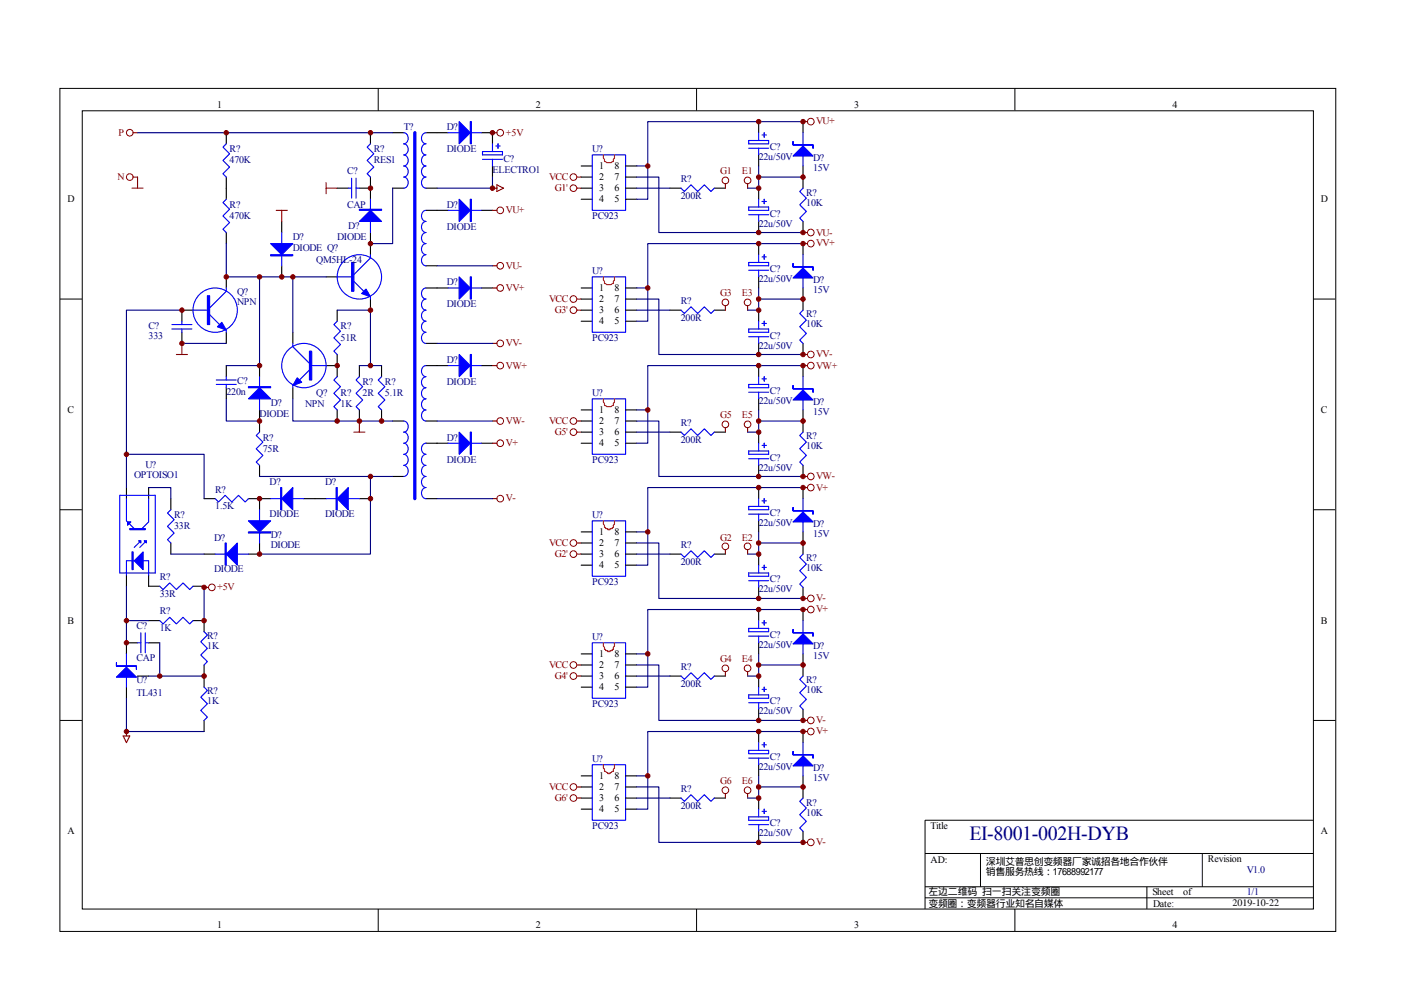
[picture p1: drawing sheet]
<svg xmlns="http://www.w3.org/2000/svg" width="297mm" height="210mm" viewBox="0 0 297 210" stroke-linecap="round" stroke-linejoin="round" font-family="sans-serif">
<g fill="none" stroke="#000" stroke-width=".21">
<path d="M12.7 18.7h270.5v178.6h-270.5zM80.2 18.7v4.7M147.7 18.7v4.7M215.2 18.7v4.7M17.4 23.5h261.1v169h-261.1zM12.7 63.3h4.7M278.4 63.3h4.7M12.7 108h4.7M278.4 108h4.7M12.7 152.6h4.7M278.4 152.6h4.7M278.4 173.7h-82.3v18.8"/>
<path d="M80.2 192.5v4.7M147.7 192.5v4.7M196.1 180.8h82.3M196.1 187.8h82.3M196.1 190.2h82.3M207.9 180.8v7M215.2 192.5v4.7M243.2 187.8v4.7M254.9 180.8v7"/>
</g>
<g fill="none" stroke="#000" stroke-width=".23">
<path d="M48 28.1v2.4M48 37.5v4.7M71.5 39.9h2.3M76.2 39.9h2.3M78.5 28.1v2.4M78.5 37.5v4.7M83.2 28.1h2.4M83.2 39.9h2.4M90.3 28.1h4.7M90.3 39.9h2.4M102.1 28.1h2.3v2.4M104.4 35.2v2.3"/>
<path d="M123.2 39.9h2.4M123.2 35.2h2.4M123.2 37.5h2.4M132.6 39.9h2.4M132.6 35.2h2.4M132.6 37.5h2.4M142 39.9h2.4M151.4 39.9h2.4M160.9 25.8v2.3M160.9 32.8v2.4M160.9 39.9v2.3M170.3 25.8v2.3"/>
<path d="M170.3 35.2v4.7M48 49.3v2.3M48 58.6v2.4M59.7 46.9v2.4M59.7 56.3v2.3M69.1 58.6h2.4M78.5 49.3v4.6M90.3 56.3h2.4M90.3 44.6h4.7M102.1 44.6h2.3M123.2 42.2h2.4M132.6 42.2h2.4"/>
<path d="M160.9 46.9v2.4M160.9 51.6v2.3M160.9 58.6v2.4M170.3 46.9v2.4M170.3 51.6v2.3M38.6 70.4v2.3M40.9 65.7h-2.3v2.3M48 70.4v2.3M48 77.4v2.4M55 77.4v2.4M62.1 70.4v2.3M69.1 77.4h2.4"/>
<path d="M71.5 65.7v2.3M71.5 75.1v4.7M76.2 77.4v2.4M78.5 63.3v2.4M80.9 77.4v2.4M90.3 77.4h4.7M90.3 72.7h2.4M90.3 61h4.7M102.1 77.4h2.3M102.1 61h2.3M123.2 65.7h2.4M123.2 61h2.4"/>
<path d="M123.2 63.3h2.4M123.2 68h2.4M132.6 65.7h2.4M132.6 61h2.4M132.6 63.3h2.4M132.6 68h2.4M142 65.7h2.4M151.4 65.7h2.4M160.9 65.7v2.3M160.9 72.7v2.4M160.9 77.4v2.4M170.3 61v4.7"/>
<path d="M170.3 72.7v2.4M170.3 77.4v2.4M48 82.1v2.4M55 86.8v4.7M55 98.6v2.3M62.1 82.1v2.4M71.5 86.8v2.4M76.2 86.8v2.4M80.9 86.8v2.4M83.2 89.2h2.4M90.3 89.2h2.4M90.3 93.9h4.7"/>
<path d="M102.1 93.9h2.3M123.2 89.2h2.4M123.2 93.9h2.4M123.2 86.8h2.4M123.2 91.5h2.4M132.6 89.2h2.4M132.6 93.9h2.4M132.6 86.8h2.4M132.6 91.5h2.4M142 91.5h2.4M151.4 91.5h2.4M160.9 84.5v2.3"/>
<path d="M160.9 91.5v2.4M160.9 98.6v2.3M170.3 86.8v4.7M170.3 98.6v2.3M26.8 103.3v2.3M31.5 103.3v2.3M36.2 105.6v2.4M36.2 115v2.4M43.3 105.6h2.3M43.3 117.4h2.3M52.7 105.6h4.7M55 105.6v2.4"/>
<path d="M55 115v2.4h-2.3M64.4 105.6h4.7M76.2 105.6h2.3M83.2 100.9h2.4M90.3 105.6h2.4M123.2 117.4h2.4M123.2 112.7h2.4M123.2 115h2.4M123.2 119.7h2.4M132.6 117.4h2.4M132.6 112.7h2.4M132.6 115h2.4"/>
<path d="M132.6 119.7h2.4M142 117.4h2.4M151.4 117.4h2.4M160.9 103.3v2.3M160.9 110.3v2.4M160.9 117.4v2.3M170.3 103.3v2.3M170.3 112.7v4.7M26.8 121.8v2.4M29.2 136.2h-2.4v2.3M31.5 121.8v2.4h2.4M31.5 131.5h2.4"/>
<path d="M31.5 136.2h2.4M40.9 124.2h2.4M40.9 131.5h2.4v2.3M123.2 138.5h2.4M132.6 138.5h2.4M160.9 124.4v2.4M160.9 129.1v2.4M160.9 136.2v2.3M170.3 124.4v2.4M170.3 129.1v2.4M170.3 138.5v4.7M26.8 145.5v2.4"/>
<path d="M29.2 143.2h2.3M43.3 140.9v4.6M43.3 152.6v2.3M123.2 143.2h2.4M123.2 140.9h2.4M123.2 145.5h2.4M132.6 143.2h2.4M132.6 140.9h2.4M132.6 145.5h2.4M142 143.2h2.4M151.4 143.2h2.4M160.9 143.2v2.3"/>
<path d="M160.9 150.2v2.4M160.9 154.9v2.4M170.3 150.2v2.4M170.3 154.9v2.4M123.2 164.3h2.4M123.2 166.7h2.4M123.2 169h2.4M123.2 171.4h2.4M132.6 164.3h2.4M132.6 166.7h2.4M132.6 169h2.4M132.6 171.4h2.4"/>
<path d="M142 169h2.4M151.4 169h2.4M160.9 162v2.3M160.9 169v2.4M160.9 176.1v2.3M170.3 164.3v4.7M170.3 176.1v2.3"/>
</g>
<g fill="none" stroke="#00f" stroke-width=".23">
<path d="M48 30.5l-.7 .7 1.4 1.4-1.4 1.4 1.4 1.4-1.4 1.4 .7 .7M73.8 39.9h.7M74.5 37.7v4.3M75.5 39.9h.7M75.5 37.7v4.3M78.5 30.5l-.7 .7 1.5 1.4-1.5 1.4 1.5 1.4-1.5 1.4 .7 .7M85.6 28.1a1.2 1.2 0 0 1 .9 1.2 1.2 1.2 0 0 1-.9 1.2 1.2 1.2 0 0 1 .9 1.1 1.2 1.2 0 0 1-.9 1.2 1.2 1.2 0 0 1 .9 1.2 1.2 1.2 0 0 1-.9 1.2 1.2 1.2 0 0 1 .9 1.1 1.2 1.2 0 0 1-.9 1.2 1.2 1.2 0 0 1 .9 1.2 1.2 1.2 0 0 1-.9 1.2M90.3 28.1a1.2 1.2 0 0 0-.9 1.2 1.2 1.2 0 0 0 .9 1.2 1.21 1.21 0 0 0-.9 1.1 1.21 1.21 0 0 0 .9 1.2 1.2 1.2 0 0 0-.9 1.2 1.2 1.2 0 0 0 .9 1.2 1.2 1.2 0 0 0-.9 1.1 1.2 1.2 0 0 0 .9 1.2 1.2 1.2 0 0 0-.9 1.2 1.2 1.2 0 0 0 .9 1.2M95 28.1h7.1M102.3 32.1h4.2v.7h-4.2zM102.3 33.7h4.2M104.4 30.5v1.6"/>
<path d="M104.4 33.7v1.5M105.1 30.9h1M105.6 30.5v.9M125.6 32.8h7v11.8h-7zM144.4 39.9l.7 .7 1.4-1.4 1.4 1.4 1.4-1.4 1.4 1.4 .7-.7M158.7 29.8h4.3v.7h-4.3zM158.7 31.4h4.3M160.9 28.1v1.7M160.9 31.4v1.4M161.6 28.6h.9M162 28.1v.9M170.3 39.9l-.7 .7 1.4 1.4-1.4 1.4 1.4 1.4-1.4 1.4 .7 .7"/>
<path d="M170.3 28.1v7.1M48 42.2l-.7 .7 1.4 1.4-1.4 1.4 1.4 1.4-1.4 1.4 .7 .8M59.7 49.3v7M71.5 58.6h3.5M75 59.6l2.1 2.1M78.5 53.9v.8l-3.5 3.5M78.5 42.2v7.1M90.3 44.6a1.2 1.2 0 0 0-.9 1.1 1.2 1.2 0 0 0 .9 1.2 1.21 1.21 0 0 0-.9 1.2 1.21 1.21 0 0 0 .9 1.2 1.2 1.2 0 0 0-.9 1.1 1.2 1.2 0 0 0 .9 1.2 1.2 1.2 0 0 0-.9 1.2 1.2 1.2 0 0 0 .9 1.1 1.2 1.2 0 0 0-.9 1.2 1.2 1.2 0 0 0 .9 1.2M95 44.6h7.1M125.6 58.6h7v11.8h-7zM158.7 43.8h4.3v.8h-4.3zM158.7 55.6h4.3v.7h-4.3z"/>
<path d="M158.7 45.5h4.3M158.7 57.2h4.3M160.9 42.2v1.6M160.9 45.5v1.4M160.9 53.9v1.7M160.9 57.2v1.4M161.6 42.7h.9M161.6 54.4h.9M162 42.2v.9M162 53.9v1M170.3 53.9v7.1M36.4 68.7h4.3"/>
<path d="M36.4 69.7h4.3M38.6 68v.7M38.6 69.7v.7M40.9 65.7h3.5M44.4 66.6l2.2 2.1M48 61v.7l-3.6 3.5M48 69.9v.5M48 79.8v.7M55 79.8v7M62.1 72.7v.7l3.5 3.6M65.6 78.4l-2.1 2.1M65.6 77.4h3.5"/>
<path d="M71.5 68l-.7 .7 1.4 1.5-1.4 1.4 1.4 1.4-1.4 1.4 .7 .7M71.5 79.8l-.7 .7 1.4 1.4-1.4 1.4 1.4 1.4-1.4 1.4 .7 .7M76.2 79.8l-.7 .7 1.4 1.4-1.4 1.4 1.4 1.4-1.4 1.4 .7 .7M78.5 62.9v.4M80.9 79.8l-.7 .7 1.4 1.4-1.4 1.4 1.4 1.4-1.4 1.4 .7 .7M90.3 61a1.2 1.2 0 0 0-.9 1.2 1.2 1.2 0 0 0 .9 1.1 1.21 1.21 0 0 0-.9 1.2 1.21 1.21 0 0 0 .9 1.2 1.2 1.2 0 0 0-.9 1.2 1.2 1.2 0 0 0 .9 1.1 1.2 1.2 0 0 0-.9 1.2 1.2 1.2 0 0 0 .9 1.2 1.2 1.2 0 0 0-.9 1.2 1.2 1.2 0 0 0 .9 1.1M90.3 77.4a1.21 1.21 0 0 0-.9 1.2 1.21 1.21 0 0 0 .9 1.2 1.2 1.2 0 0 0-.9 1.2 1.2 1.2 0 0 0 .9 1.1 1.2 1.2 0 0 0-.9 1.2 1.2 1.2 0 0 0 .9 1.2 1.2 1.2 0 0 0-.9 1.2 1.2 1.2 0 0 0 .9 1.1 1.2 1.2 0 0 0-.9 1.2 1.2 1.2 0 0 0 .9 1.2M95 77.4h7.1M95 61h7.1M144.4 65.7l.7 .7 1.4-1.4 1.4 1.4 1.4-1.4 1.4 1.4 .7-.7M158.7 69.7h4.3v.7h-4.3zM158.7 71.3h4.3"/>
<path d="M160.9 68v1.7M160.9 71.3v1.4M160.9 79.8v1.6M161.6 68.5h.9M162 68v1M162 79.8v.9M170.3 65.7l-.7 .7 1.4 1.4-1.4 1.4 1.4 1.4-1.4 1.4 .7 .7M170.3 79.8v7M45.9 80.5h4.2M45.9 81.4h4.2M48 81.4v.7M55 91.5l-.7 .7 1.4 1.4-1.4 1.5 1.4 1.4-1.4 1.4 .7 .7"/>
<path d="M62.1 81.7v.4M85.6 89.2a1.2 1.2 0 0 1 .9 1.2 1.2 1.2 0 0 1-.9 1.1 1.2 1.2 0 0 1 .9 1.2 1.2 1.2 0 0 1-.9 1.2 1.2 1.2 0 0 1 .9 1.2 1.2 1.2 0 0 1-.9 1.1M85.6 96.2a1.2 1.2 0 0 1 .9 1.2 1.2 1.2 0 0 1-.9 1.2 1.2 1.2 0 0 1 .9 1.1 1.2 1.2 0 0 1-.9 1.2M90.3 96.2a1.2 1.2 0 0 0-.9 1.2 1.2 1.2 0 0 0 .9 1.2 1.2 1.2 0 0 0-.9 1.1 1.2 1.2 0 0 0 .9 1.2 1.2 1.2 0 0 0-.9 1.2 1.2 1.2 0 0 0 .9 1.2 1.2 1.2 0 0 0-.9 1.1 1.2 1.2 0 0 0 .9 1.2M90.3 93.9a1.2 1.2 0 0 0-.9 1.2 1.2 1.2 0 0 0 .9 1.1M95 93.9h7.1M125.6 84.5h7v11.7h-7zM144.4 91.5l.7 .7 1.4-1.4 1.4 1.4 1.4-1.4 1.4 1.4 .7-.7M158.7 81.4h4.3v.7h-4.3zM158.7 95.5h4.3v.7h-4.3zM158.7 83.1h4.3M158.7 97.2h4.3"/>
<path d="M160.9 83.1v1.4M160.9 93.9v1.6M160.9 97.2v1.4M161.6 80.3h.9M161.6 94.3h.9M162 93.9v.9M170.3 91.5l-.7 .7 1.4 1.4-1.4 1.5 1.4 1.4-1.4 1.4 .7 .7M25.4 104.9h7.5v16.5h-7.5zM26.8 105.6v4.7l1.7 1.7M29.9 114.5l-1.4 1.5M31 114.5l-1.4 1.5M31.5 105.6v5l-1.4 1.4"/>
<path d="M36.2 108l-.7 .7 1.4 1.4-1.4 1.4 1.4 1.4-1.4 1.4 .7 .7M45.6 105.6l.7 .7 1.4-1.4 1.4 1.4 1.5-1.4 1.4 1.4 .7-.7M45.6 117.4h7.1M55 108v7M57.4 105.6h7M69.1 105.6h7.1M125.6 110.3h7v11.8h-7zM144.4 117.4l.7 .7 1.4-1.4 1.4 1.4 1.4-1.4 1.4 1.4 .7-.7M158.7 107.3h4.3v.7h-4.3zM158.7 108.9h4.3M160.9 105.6v1.7M160.9 108.9v1.4"/>
<path d="M160.9 119.7v1.7M161.6 106.1h.9M162 105.6v1M162 119.7v1M170.3 117.4l-.7 .7 1.4 1.4-1.4 1.4 1.4 1.4-1.4 1.4 .7 .7M170.3 105.6v7.1M26.8 121.8v-3h4.7v3M26.8 138.5v7M29.2 136.2h.7M29.9 134v4.3M30.8 136.2h.7M30.8 134v4.3"/>
<path d="M33.9 124.2l.7 .7 1.4-1.4 1.4 1.4 1.4-1.4 1.4 1.4 .7-.7M33.9 131.5l.7 .7 1.4-1.5 1.4 1.5 1.4-1.5 1.4 1.5 .7-.7M43.3 133.8l.7 .7-1.4 1.4 1.4 1.4-1.4 1.4 1.4 1.4-.7 .8M125.6 136.2h7v11.7h-7zM158.7 121.4h4.3v.7h-4.3zM158.7 133.1h4.3v.7h-4.3zM158.7 123h4.3M158.7 134.7h4.3M160.9 123v1.4M160.9 131.5v1.6M160.9 134.7v1.5M161.6 120.2h.9"/>
<path d="M161.6 131.9h.9M162 131.5v.9M170.3 131.5v7M43.3 145.5l.7 .8-1.4 1.4 1.4 1.4-1.4 1.4 1.4 1.4-.7 .7M144.4 143.2l.7 .7 1.4-1.4 1.4 1.4 1.4-1.4 1.4 1.4 .7-.7M158.7 147.2h4.3v.7h-4.3zM158.7 158.9h4.3v.7h-4.3zM158.7 148.8h4.3M160.9 145.5v1.7M160.9 148.8v1.4M160.9 157.3v1.6M161.6 146h.9"/>
<path d="M161.6 157.8h.9M162 145.5v1M162 157.3v.9M170.3 143.2l-.7 .7 1.4 1.4-1.4 1.4 1.4 1.4-1.4 1.4 .7 .7M170.3 157.3v7M125.6 162h7v11.7h-7zM144.4 169l.7 .7 1.4-1.4 1.4 1.4 1.4-1.4 1.4 1.4 .7-.7M158.7 173h4.3v.7h-4.3zM158.7 160.6h4.3M158.7 174.7h4.3M160.9 160.6v1.4M160.9 171.4v1.6"/>
<path d="M160.9 174.7v1.4M161.6 171.9h.9M162 171.4v.9M170.3 169l-.7 .7 1.4 1.4-1.4 1.5 1.4 1.4-1.4 1.4 .7 .7"/>
<circle cx="76.2" cy="58.6" r="4.7"/>
<circle cx="45.6" cy="65.7" r="4.7"/>
<circle cx="64.4" cy="77.4" r="4.7"/>
</g>
<g fill="#00f" stroke="#00f" stroke-width=".23">
<path d="M76.2 46.9l2.3-2.3 2.4 2.3z"/>
<path d="M52.7 110.3h4.7l-2.4 2.4z"/>
<path d="M50.3 115v4.7l-2.3-2.3z"/>
<path d="M52.7 84.5l2.3-2.4 2.4 2.4z"/>
<path d="M71.5 105.6l2.3-2.3v4.7z"/>
<path d="M62.1 103.3v4.7l-2.4-2.4z"/>
<path d="M57.4 51.6h4.7l-2.4 2.3z"/>
<path d="M77.6 61.2l.9 1.7-1.8-.7z"/>
<path d="M63 80l1 1-1.9 .7z"/>
<path d="M46.1 69.2l.9-.9 1 1.6z"/>
<path d="M28.5 118.8l1.8-1.9v3.8z"/>
<path d="M30.6 114.5h.4v.5z"/>
<path d="M29.4 114.5h.5v.5z"/>
<path d="M27 110.6h.7l-.7 .7z"/>
<path d="M24.7 143.4l2.1-2.1 2.1 2.1z"/>
<path d="M97.4 25.8l2.3 2.3-2.3 2.4z"/>
<path d="M97.4 42.2l2.3 2.4-2.3 2.3z"/>
<path d="M97.4 58.6l2.3 2.4-2.3 2.3z"/>
<path d="M97.4 75.1l2.3 2.3-2.3 2.4z"/>
<path d="M97.4 91.5l2.3 2.4-2.3 2.3z"/>
<path d="M168.1 33l2.2-2.1 2.1 2.1z"/>
<path d="M168.1 58.9l2.2-2.1 2.1 2.1z"/>
<path d="M168.1 84.7l2.2-2.1 2.1 2.1z"/>
<path d="M168.1 110.6l2.2-2.2 2.1 2.2z"/>
<path d="M168.1 136.4l2.2-2.1 2.1 2.1z"/>
<path d="M168.1 162.2l2.2-2.1 2.1 2.1z"/>
<path d="M76.2 44.3h4.7v.3h-4.7z" fill-rule="evenodd"/>
<path d="M52.7 112.7h4.7v.2h-4.7z" fill-rule="evenodd"/>
<path d="M47.7 115h.3v4.7h-.3z" fill-rule="evenodd"/>
<path d="M52.7 81.9h4.7v.2h-4.7z" fill-rule="evenodd"/>
<path d="M71.3 103.3h.2v4.7h-.2z" fill-rule="evenodd"/>
<path d="M59.5 103.3h.2v4.7h-.2z" fill-rule="evenodd"/>
<path d="M57.4 53.9h4.7v.3h-4.7z" fill-rule="evenodd"/>
<path d="M74.5 55.6h.5v6.1h-.5z" fill-rule="evenodd"/>
<path d="M65.6 74.4h.5v6.1h-.5z" fill-rule="evenodd"/>
<path d="M44 62.6h.4v6.1h-.4z" fill-rule="evenodd"/>
<path d="M28 116.9h.2v3.8h-.2z" fill-rule="evenodd"/>
<path d="M27.5 112h3.3v.2h-3.3z" fill-rule="evenodd"/>
<path d="M24.7 140.4v.7h4.2v.7v-.7h-4.2z" fill-rule="evenodd"/>
<path d="M99.7 25.8h.2v4.7h-.2z" fill-rule="evenodd"/>
<path d="M99.7 42.2h.2v4.7h-.2z" fill-rule="evenodd"/>
<path d="M99.7 58.6h.2v4.7h-.2z" fill-rule="evenodd"/>
<path d="M99.7 75.1h.2v4.7h-.2z" fill-rule="evenodd"/>
<path d="M99.7 91.5h.2v4.7h-.2z" fill-rule="evenodd"/>
<path d="M168.1 30v.7h4.3v.7v-.7h-4.3z" fill-rule="evenodd"/>
<path d="M168.1 55.8v.7h4.3v.7v-.7h-4.3z" fill-rule="evenodd"/>
<path d="M168.1 81.7v.7h4.3v.7v-.7h-4.3z" fill-rule="evenodd"/>
<path d="M168.1 107.5v.7h4.3v.7v-.7h-4.3z" fill-rule="evenodd"/>
<path d="M168.1 133.3v.7h4.3v.7v-.7h-4.3z" fill-rule="evenodd"/>
<path d="M168.1 159.2v.7h4.3v.7v-.7h-4.3z" fill-rule="evenodd"/>
</g>
<g fill="#800000" stroke="#800000" stroke-width=".21">
<circle cx="78.5" cy="39.9" r=".47"/>
<circle cx="78.5" cy="28.1" r=".47"/>
<circle cx="78.5" cy="51.6" r=".47"/>
<circle cx="71.5" cy="77.4" r=".47"/>
<circle cx="78.5" cy="77.4" r=".47"/>
<circle cx="78.5" cy="65.7" r=".47"/>
<circle cx="80.9" cy="89.2" r=".47"/>
<circle cx="76.2" cy="89.2" r=".47"/>
<circle cx="62.1" cy="58.6" r=".47"/>
<circle cx="55" cy="77.4" r=".47"/>
<circle cx="55" cy="58.6" r=".47"/>
<circle cx="55" cy="89.2" r=".47"/>
<circle cx="71.5" cy="89.2" r=".47"/>
<circle cx="55" cy="105.6" r=".47"/>
<circle cx="38.6" cy="72.7" r=".47"/>
<circle cx="78.5" cy="100.9" r=".47"/>
<circle cx="78.5" cy="105.6" r=".47"/>
<circle cx="55" cy="117.4" r=".47"/>
<circle cx="26.8" cy="96.2" r=".47"/>
<circle cx="38.6" cy="65.7" r=".47"/>
<circle cx="48" cy="28.1" r=".47"/>
<circle cx="48" cy="58.6" r=".47"/>
<circle cx="59.7" cy="58.6" r=".47"/>
<circle cx="26.8" cy="136.2" r=".47"/>
<circle cx="26.8" cy="131.5" r=".47"/>
<circle cx="33.9" cy="143.2" r=".47"/>
<circle cx="43.3" cy="143.2" r=".47"/>
<circle cx="26.8" cy="154.9" r=".47"/>
<circle cx="43.3" cy="131.5" r=".47"/>
<circle cx="43.3" cy="124.4" r=".47"/>
<circle cx="104.4" cy="28.1" r=".47"/>
<circle cx="104.4" cy="39.9" r=".47"/>
<circle cx="160.8" cy="39.9" r=".47"/>
<circle cx="137.3" cy="35.2" r=".47"/>
<circle cx="160.8" cy="25.8" r=".47"/>
<circle cx="160.9" cy="37.5" r=".47"/>
<circle cx="170.3" cy="37.5" r=".47"/>
<circle cx="160.9" cy="49.2" r=".47"/>
<circle cx="170.3" cy="63.3" r=".47"/>
<circle cx="160.9" cy="51.6" r=".47"/>
<circle cx="160.9" cy="65.7" r=".47"/>
<circle cx="160.8" cy="75.1" r=".47"/>
<circle cx="137.3" cy="61" r=".47"/>
<circle cx="160.9" cy="63.3" r=".47"/>
<circle cx="170.3" cy="89.2" r=".47"/>
<circle cx="160.8" cy="77.4" r=".47"/>
<circle cx="160.8" cy="91.5" r=".47"/>
<circle cx="160.8" cy="100.9" r=".47"/>
<circle cx="137.3" cy="86.8" r=".47"/>
<circle cx="160.8" cy="89.2" r=".47"/>
<circle cx="170.3" cy="115" r=".47"/>
<circle cx="160.8" cy="103.3" r=".47"/>
<circle cx="160.8" cy="117.4" r=".47"/>
<circle cx="160.9" cy="126.8" r=".47"/>
<circle cx="137.3" cy="112.7" r=".47"/>
<circle cx="160.9" cy="115" r=".47"/>
<circle cx="170.3" cy="140.8" r=".47"/>
<circle cx="160.9" cy="129.1" r=".47"/>
<circle cx="160.9" cy="143.2" r=".47"/>
<circle cx="160.8" cy="152.6" r=".47"/>
<circle cx="137.3" cy="138.5" r=".47"/>
<circle cx="160.9" cy="140.8" r=".47"/>
<circle cx="170.3" cy="166.7" r=".47"/>
<circle cx="160.8" cy="154.9" r=".47"/>
<circle cx="160.8" cy="169" r=".47"/>
<circle cx="160.8" cy="178.4" r=".47"/>
<circle cx="137.3" cy="164.3" r=".47"/>
<circle cx="160.8" cy="166.7" r=".47"/>
<circle cx="170.3" cy="25.8" r=".47"/>
<circle cx="170.3" cy="49.2" r=".47"/>
<circle cx="170.3" cy="51.6" r=".47"/>
<circle cx="170.3" cy="75.1" r=".47"/>
<circle cx="170.3" cy="100.9" r=".47"/>
<circle cx="170.3" cy="77.4" r=".47"/>
<circle cx="170.3" cy="103.3" r=".47"/>
<circle cx="170.3" cy="129.1" r=".47"/>
<circle cx="170.3" cy="154.9" r=".47"/>
<circle cx="170.3" cy="126.8" r=".47"/>
<circle cx="170.3" cy="152.6" r=".47"/>
<circle cx="170.3" cy="178.4" r=".47"/>
</g>
<g fill="none" stroke="#800000" stroke-width=".21">
<circle cx="27.5" cy="37.5" r=".71"/>
<circle cx="27.5" cy="28.1" r=".71"/>
<circle cx="106.1" cy="28.1" r=".71"/>
<circle cx="121.6" cy="37.5" r=".7"/>
<circle cx="121.6" cy="39.9" r=".7"/>
<circle cx="153.8" cy="38.2" r=".71"/>
<circle cx="158.5" cy="38.2" r=".71"/>
<circle cx="171.9" cy="25.8" r=".7"/>
<circle cx="106.1" cy="44.6" r=".71"/>
<circle cx="106.1" cy="56.3" r=".71"/>
<circle cx="171.9" cy="49.2" r=".71"/>
<circle cx="171.9" cy="51.6" r=".71"/>
<circle cx="106.1" cy="72.7" r=".71"/>
<circle cx="106.1" cy="77.4" r=".71"/>
<circle cx="106.1" cy="61" r=".71"/>
<circle cx="121.6" cy="65.7" r=".71"/>
<circle cx="121.6" cy="63.3" r=".7"/>
<circle cx="153.8" cy="64" r=".7"/>
<circle cx="158.5" cy="64" r=".7"/>
<circle cx="171.9" cy="75.1" r=".7"/>
<circle cx="171.9" cy="77.4" r=".7"/>
<circle cx="106.1" cy="93.9" r=".71"/>
<circle cx="106.1" cy="89.2" r=".71"/>
<circle cx="121.6" cy="91.5" r=".7"/>
<circle cx="121.6" cy="89.2" r=".7"/>
<circle cx="153.8" cy="89.9" r=".7"/>
<circle cx="158.5" cy="89.9" r=".7"/>
<circle cx="106.1" cy="105.6" r=".71"/>
<circle cx="121.6" cy="115" r=".7"/>
<circle cx="121.6" cy="117.4" r=".7"/>
<circle cx="153.8" cy="115.7" r=".71"/>
<circle cx="158.5" cy="115.7" r=".71"/>
<circle cx="171.9" cy="100.9" r=".7"/>
<circle cx="171.9" cy="103.3" r=".7"/>
<circle cx="44.9" cy="124.4" r=".71"/>
<circle cx="171.9" cy="129.1" r=".71"/>
<circle cx="171.9" cy="126.8" r=".71"/>
<circle cx="121.6" cy="143.2" r=".71"/>
<circle cx="121.6" cy="140.8" r=".71"/>
<circle cx="153.8" cy="141.6" r=".7"/>
<circle cx="158.5" cy="141.6" r=".7"/>
<circle cx="171.9" cy="152.6" r=".7"/>
<circle cx="171.9" cy="154.9" r=".7"/>
<circle cx="121.6" cy="169" r=".7"/>
<circle cx="121.6" cy="166.7" r=".7"/>
<circle cx="153.8" cy="167.4" r=".7"/>
<circle cx="158.5" cy="167.4" r=".7"/>
<circle cx="171.9" cy="178.4" r=".7"/>
</g>
<g fill="none" stroke="#800000" stroke-width=".23">
<path d="M28 39.9h2.3M28.2 28.1h1M28.2 37.5h1v2.4M69.1 38.7v2.3M69.1 39.9h2.4M104.4 28.1h1M104.4 39.9h1M105.4 39.2l1.4 .7-1.4 .7zM122.3 37.5h.9M122.3 39.9h.9M153.8 38.9v1M158.5 38.9v1"/>
<path d="M170.3 25.8h.9M58.6 44.6h2.3M59.7 44.6v2.3M104.4 44.6h1M104.4 56.3h1M170.3 49.3h.9M170.3 51.6h.9M37.4 75.1h2.3M38.6 72.7v2.4M104.4 72.7h1M104.4 61h1M104.4 77.4h1"/>
<path d="M122.3 63.3h.9M122.3 65.7h.9M153.8 64.8v.9M158.5 64.8v.9M170.3 75.1h.9M170.3 77.4h.9M75 91.5h2.4M76.2 89.2v2.3M104.4 89.2h1M104.4 93.9h1M122.3 91.5h.9M122.3 89.2h.9"/>
<path d="M153.8 90.6v.9M158.5 90.6v.9M104.4 105.6h1M122.3 115h.9M122.3 117.4h.9M153.8 116.4v1M158.5 116.4v1M170.3 100.9h.9M170.3 103.3h.9M43.3 124.4h.9M170.3 129.1h.9M170.3 126.8h.9"/>
<path d="M26.1 155.9h1.4l-.7 1.4zM26.8 154.9v1M122.3 140.9h.9M122.3 143.2h.9M153.8 142.3v.9M158.5 142.3v.9M170.3 154.9h.9M170.3 152.6h.9M122.3 166.7h.9M122.3 169h.9M153.8 168.1v.9M158.5 168.1v.9"/>
<path d="M170.3 178.4h.9"/>
</g>
<g fill="none" stroke="#000080" stroke-width=".23">
<path d="M29.2 28.1h54M83.2 39.9v11.7h-4.7M104.4 37.5v2.4h-11.7M135 35.2h2.3v7h-2.3M135 37.5h4.7v11.8h30.6M135 39.9h7M160.9 35.2v4.7h-2.4M160.9 37.5h9.4M170.3 25.8h-33v9.4M48 51.6v7h21.1M55 58.6v18.8h-7M62.1 58.6v11.8"/>
<path d="M92.7 56.3h11.7M170.3 51.6h-33v9.4M38.6 65.7h-11.8v30.5M38.6 72.7h9.4M71.5 65.7h7v11.7M76.2 77.4h4.7M92.7 72.7h11.7M135 61h2.3v7h-2.3M135 63.3h4.7v11.8h30.6M135 65.7h7M160.9 61v4.7h-2.4M160.9 63.3h9.4"/>
<path d="M170.3 77.4h-33v9.4M48 84.5v4.7h7M62.1 84.5v4.7h21.1M92.7 89.2h11.7M135 86.8h2.3v7.1h-2.3M135 89.2h4.7v11.7h30.6M135 91.5h7M160.9 89.2h9.4M160.9 86.8v4.7h-2.4M26.8 103.3v-7.1h16.5v9.4M31.5 103.3h4.7v2.3M36.2 117.4h7.1"/>
<path d="M55 100.9h28.2M78.5 100.9v16.5h-23.5M92.7 105.6h11.7M135 112.7h2.3v7h-2.3M135 115h4.7v11.8h30.6M135 117.4h7M160.9 112.7v4.7h-2.4M160.9 115h9.4M170.3 103.3h-33v9.4M26.8 124.2v12M26.8 131.5h4.7M33.9 136.2v7h-2.4"/>
<path d="M43.3 124.2v7.3M135 138.5h2.3v7h-2.3M160.9 138.5v4.7h-2.4M170.3 129.1h-33v9.4M26.8 147.9v7h16.5M33.9 143.2h9.4M135 140.9h4.7v11.7h30.6M135 143.2h7M160.9 140.9h9.4M170.3 154.9h-33v9.4M135 164.3h2.3v7.1h-2.3M135 166.7h4.7v11.7h30.6"/>
<path d="M135 169h7M160.9 164.3v4.7h-2.4M160.9 166.7h9.4"/>
</g>
<path d="M88 28.1v77.5" fill="none" stroke="#00f" stroke-width=".71"/>
<path d="M127.9 32.8v.7l.3 .2v.5a2.02 2.02 0 0 0 1.8 0v-.5l.3-.2v-.7M127.9 58.6v.7l.3 .3v.5a1.98 1.98 0 0 0 1.8 0v-.5l.3-.3v-.7M127.9 84.5v.7l.3 .2v.5a2.02 2.02 0 0 0 1.8 0v-.5l.3-.2v-.7M127.9 110.3v.7l.3 .3v.4h.2v.3h.5v.2h.4v-.2h.5v-.3h.2v-.4l.3-.3v-.7M127.9 136.2v.7l.3 .2v.5h.2v.2h.5v.2h.4v-.2h.5v-.2h.2v-.5l.3-.2v-.7M127.9 162v.7l.3 .2v.5l.7 .2v.3h.4v-.3l.7-.2v-.5l.3-.2v-.7" fill="none" stroke="#f00" stroke-width=".23"/>
<text font-size="4.2" fill="#000080" x="205.6" y="178">EI-8001-002H-DYB</text>
<g font-size="2.1">
<text x="46.1" y="22.9">1</text>
<text x="113.6" y="22.9">2</text>
<text x="181.1" y="22.9">3</text>
<text x="248.6" y="22.9">4</text>
<text x="127" y="35.7">1</text>
<text x="130.3" y="35.7">8</text>
<text x="127" y="38.1">2</text>
<text x="127" y="40.5">3</text>
<text x="130.3" y="40.5">6</text>
<text x="130.3" y="38.1">7</text>
<text x="14.3" y="42.8">D</text>
<text x="127" y="42.8">4</text>
<text x="130.3" y="42.8">5</text>
<text x="280.1" y="42.8">D</text>
<text x="127" y="61.6">1</text>
<text x="127" y="63.9">2</text>
<text x="130.3" y="63.9">7</text>
<text x="130.3" y="61.6">8</text>
<text x="127" y="66.3">3</text>
<text x="127" y="68.7">4</text>
<text x="130.3" y="68.7">5</text>
<text x="130.3" y="66.3">6</text>
<text x="14.3" y="87.5">C</text>
<text x="127" y="87.5">1</text>
<text x="127" y="89.8">2</text>
<text x="130.3" y="89.8">7</text>
<text x="130.3" y="87.5">8</text>
<text x="280.1" y="87.5">C</text>
<text x="127" y="92.1">3</text>
<text x="127" y="94.5">4</text>
<text x="130.3" y="94.5">5</text>
<text x="130.3" y="92.1">6</text>
<text x="127" y="113.3">1</text>
<text x="130.3" y="113.3">8</text>
<text x="127" y="115.6">2</text>
<text x="127" y="118">3</text>
<text x="130.3" y="118">6</text>
<text x="130.3" y="115.6">7</text>
<text x="127" y="120.3">4</text>
<text x="130.3" y="120.3">5</text>
<text x="14.3" y="132.1">B</text>
<text x="280.1" y="132.1">B</text>
<text x="127" y="139.1">1</text>
<text x="127" y="141.5">2</text>
<text x="127" y="143.8">3</text>
<text x="130.3" y="143.8">6</text>
<text x="130.3" y="141.5">7</text>
<text x="130.3" y="139.1">8</text>
<text x="127" y="146.1">4</text>
<text x="130.3" y="146.1">5</text>
<text x="127" y="164.9">1</text>
<text x="127" y="167.3">2</text>
<text x="130.3" y="167.3">7</text>
<text x="130.3" y="164.9">8</text>
<text x="127" y="169.6">3</text>
<text x="127" y="172">4</text>
<text x="130.3" y="172">5</text>
<text x="130.3" y="169.6">6</text>
<text x="14.3" y="176.7">A</text>
<text x="197.3" y="175.5">Title</text>
<text x="280.1" y="176.7">A</text>
<text x="197.3" y="182.8">AD:</text>
<text x="209" y="183.2">深圳艾普思创变频器厂家诚招各地合作伙伴</text>
<text x="209" y="185.3">销售服务热线：17688992177</text>
<text x="256.1" y="182.6">Revision</text>
<text x="196.8" y="189.5">左边二维码 扫一扫关注变频圈</text>
<text x="244.3" y="189.6">Sheet</text>
<text x="250.9" y="189.6">of</text>
<text x="261.3" y="192">2019-10-22</text>
<text x="46.1" y="196.6">1</text>
<text x="113.6" y="196.6">2</text>
<text x="181.1" y="196.6">3</text>
<text x="196.8" y="192.1">变频圈：变频器行业知名自媒体</text>
<text x="244.5" y="192.1">Date:</text>
<text x="248.6" y="196.6">4</text>
</g>
<g font-size="2.1" fill="#800000">
<text x="25.1" y="28.7">P</text>
<text x="107.3" y="28.7">+5V</text>
<text x="173.1" y="26.3">VU+</text>
<text x="24.9" y="38.1">N</text>
<text x="116.4" y="38.1">VCC</text>
<text x="117.6" y="40.5">G1'</text>
<text x="152.7" y="36.9">G1</text>
<text x="157.3" y="36.9">E1</text>
<text x="107.3" y="45.1">VU+</text>
<text x="173.1" y="49.9">VU-</text>
<text x="173.1" y="52.2">VV+</text>
<text x="107.3" y="56.9">VU-</text>
<text x="107.3" y="61.6">VV+</text>
<text x="116.4" y="63.9">VCC</text>
<text x="152.7" y="62.8">G3</text>
<text x="157.3" y="62.8">E3</text>
<text x="117.6" y="66.3">G3'</text>
<text x="107.3" y="73.3">VV-</text>
<text x="173.1" y="75.7">VV-</text>
<text x="107.3" y="78.1">VW+</text>
<text x="173.1" y="78.1">VW+</text>
<text x="107.3" y="89.8">VW-</text>
<text x="116.4" y="89.8">VCC</text>
<text x="152.7" y="88.6">G5</text>
<text x="157.3" y="88.6">E5</text>
<text x="107.3" y="94.5">V+</text>
<text x="117.6" y="92.1">G5'</text>
<text x="173.1" y="101.5">VW-</text>
<text x="107.3" y="106.2">V-</text>
<text x="173.1" y="103.9">V+</text>
<text x="116.4" y="115.6">VCC</text>
<text x="117.6" y="118">G2'</text>
<text x="152.7" y="114.5">G2</text>
<text x="157.3" y="114.5">E2</text>
<text x="46.1" y="125">+5V</text>
<text x="173.1" y="129.7">V+</text>
<text x="173.1" y="127.4">V-</text>
<text x="116.4" y="141.5">VCC</text>
<text x="117.6" y="143.8">G4'</text>
<text x="152.7" y="140.3">G4</text>
<text x="157.3" y="140.3">E4</text>
<text x="173.1" y="155.5">V+</text>
<text x="173.1" y="153.2">V-</text>
<text x="116.4" y="167.3">VCC</text>
<text x="152.7" y="166.1">G6</text>
<text x="157.3" y="166.1">E6</text>
<text x="117.6" y="169.6">G6'</text>
<text x="173.1" y="179">V-</text>
</g>
<g font-size="2.1" fill="#000080">
<text x="85.6" y="27.5">T?</text>
<text x="94.7" y="27.5">D?</text>
<text x="48.7" y="32.3">R?</text>
<text x="48.7" y="34.6">470K</text>
<text x="79.2" y="32.3">R?</text>
<text x="79.2" y="34.6">RES1</text>
<text x="94.7" y="32.3">DIODE</text>
<text x="106.8" y="34.4">C?</text>
<text x="125.6" y="32.3">U?</text>
<text x="160.9" y="33.9">22u/50V</text>
<text x="163.2" y="31.8">C?</text>
<text x="172.4" y="34.1">D?</text>
<text x="73.6" y="36.9">C?</text>
<text x="104.4" y="36.7">ELECTRO1</text>
<text x="144.4" y="38.6">R?</text>
<text x="170.9" y="41.4">R?</text>
<text x="172.4" y="36.3">15V</text>
<text x="48.7" y="44">R?</text>
<text x="48.7" y="46.3">470K</text>
<text x="73.6" y="44">CAP</text>
<text x="94.7" y="44">D?</text>
<text x="125.6" y="46.3">PC923</text>
<text x="144.4" y="42.1">200R</text>
<text x="163.2" y="45.9">C?</text>
<text x="170.9" y="43.5">10K</text>
<text x="62.1" y="50.8">D?</text>
<text x="62.1" y="53.2">DIODE Q?</text>
<text x="71.5" y="50.8">DIODE</text>
<text x="73.8" y="48.4">D?</text>
<text x="94.7" y="48.7">DIODE</text>
<text x="160.9" y="48">22u/50V</text>
<text x="67.1" y="55.7">QM5HL-24</text>
<text x="125.6" y="58.1">U?</text>
<text x="160.9" y="59.7">22u/50V</text>
<text x="163.2" y="57.6">C?</text>
<text x="172.4" y="60">D?</text>
<text x="50.3" y="62.5">Q?</text>
<text x="50.3" y="64.6">NPN</text>
<text x="94.7" y="60.5">D?</text>
<text x="94.7" y="65.1">DIODE</text>
<text x="144.4" y="64.4">R?</text>
<text x="172.4" y="62.1">15V</text>
<text x="31.5" y="69.6">C?</text>
<text x="31.5" y="71.9">333</text>
<text x="72.2" y="69.8">R?</text>
<text x="144.4" y="67.9">200R</text>
<text x="163.2" y="71.7">C?</text>
<text x="170.9" y="67.2">R?</text>
<text x="170.9" y="69.4">10K</text>
<text x="72.2" y="72.2">51R</text>
<text x="94.7" y="76.9">D?</text>
<text x="125.6" y="72.2">PC923</text>
<text x="160.9" y="73.8">22u/50V</text>
<text x="48" y="83.7">220n</text>
<text x="50.3" y="81.3">C?</text>
<text x="67.1" y="83.9">Q?</text>
<text x="72.2" y="83.9">R?</text>
<text x="76.9" y="81.5">R?</text>
<text x="76.9" y="83.9">2R</text>
<text x="81.6" y="81.5">R?</text>
<text x="81.6" y="83.9">5.1R</text>
<text x="94.7" y="81.5">DIODE</text>
<text x="125.6" y="83.9">U?</text>
<text x="163.2" y="83.4">C?</text>
<text x="55" y="88.4">DIODE</text>
<text x="57.4" y="86">D?</text>
<text x="64.7" y="86.3">NPN</text>
<text x="72.2" y="86.3">1K</text>
<text x="160.9" y="85.5">22u/50V</text>
<text x="172.4" y="85.8">D?</text>
<text x="172.4" y="87.9">15V</text>
<text x="55.7" y="93.3">R?</text>
<text x="55.7" y="95.7">75R</text>
<text x="94.7" y="93.3">D?</text>
<text x="144.4" y="90.3">R?</text>
<text x="144.4" y="93.7">200R</text>
<text x="170.9" y="93.1">R?</text>
<text x="170.9" y="95.2">10K</text>
<text x="28.4" y="101.3">OPTOISO1</text>
<text x="30.8" y="99.2">U?</text>
<text x="94.7" y="98">DIODE</text>
<text x="125.6" y="98">PC923</text>
<text x="160.9" y="99.7">22u/50V</text>
<text x="163.2" y="97.6">C?</text>
<text x="45.6" y="104.3">R?</text>
<text x="45.6" y="107.9">1.5K</text>
<text x="57.1" y="102.7">D?</text>
<text x="68.9" y="102.7">D?</text>
<text x="36.9" y="109.7">R?</text>
<text x="36.9" y="112.1">33R</text>
<text x="57.1" y="109.5">DIODE</text>
<text x="57.4" y="114">D?</text>
<text x="68.9" y="109.5">DIODE</text>
<text x="125.6" y="109.7">U?</text>
<text x="160.9" y="111.4">22u/50V</text>
<text x="163.2" y="109.3">C?</text>
<text x="172.4" y="111.6">D?</text>
<text x="172.4" y="113.7">15V</text>
<text x="45.4" y="114.5">D?</text>
<text x="57.4" y="116.1">DIODE</text>
<text x="144.4" y="116.1">R?</text>
<text x="144.4" y="119.6">200R</text>
<text x="170.9" y="118.9">R?</text>
<text x="33.9" y="122.9">R?</text>
<text x="45.4" y="121.3">DIODE</text>
<text x="125.6" y="123.9">PC923</text>
<text x="160.9" y="125.5">22u/50V</text>
<text x="163.2" y="123.4">C?</text>
<text x="170.9" y="121">10K</text>
<text x="33.9" y="126.4">33R</text>
<text x="33.9" y="130.1">R?</text>
<text x="29" y="133.2">C?</text>
<text x="33.9" y="133.7">1K</text>
<text x="43.9" y="135.3">R?</text>
<text x="43.9" y="137.4">1K</text>
<text x="125.6" y="135.6">U?</text>
<text x="160.9" y="137.3">22u/50V</text>
<text x="163.2" y="135.1">C?</text>
<text x="172.4" y="137.4">D?</text>
<text x="29" y="140.1">CAP</text>
<text x="144.4" y="141.9">R?</text>
<text x="172.4" y="139.5">15V</text>
<text x="29" y="144.7">U?</text>
<text x="29" y="147.3">TL431</text>
<text x="43.9" y="147.1">R?</text>
<text x="43.9" y="149.2">1K</text>
<text x="125.6" y="149.7">PC923</text>
<text x="144.4" y="145.5">200R</text>
<text x="163.2" y="149.2">C?</text>
<text x="170.9" y="144.7">R?</text>
<text x="170.9" y="146.8">10K</text>
<text x="160.9" y="151.3">22u/50V</text>
<text x="125.6" y="161.4">U?</text>
<text x="163.2" y="161">C?</text>
<text x="144.4" y="167.7">R?</text>
<text x="160.9" y="163.1">22u/50V</text>
<text x="172.4" y="163.3">D?</text>
<text x="172.4" y="165.5">15V</text>
<text x="144.4" y="171.3">200R</text>
<text x="170.9" y="170.6">R?</text>
<text x="170.9" y="172.7">10K</text>
<text x="125.6" y="175.5">PC923</text>
<text x="160.9" y="177.1">22u/50V</text>
<text x="163.2" y="175">C?</text>
<text x="264.3" y="184.9">V1.0</text>
<text x="264.3" y="189.6">1/1</text>
</g>
</svg>
